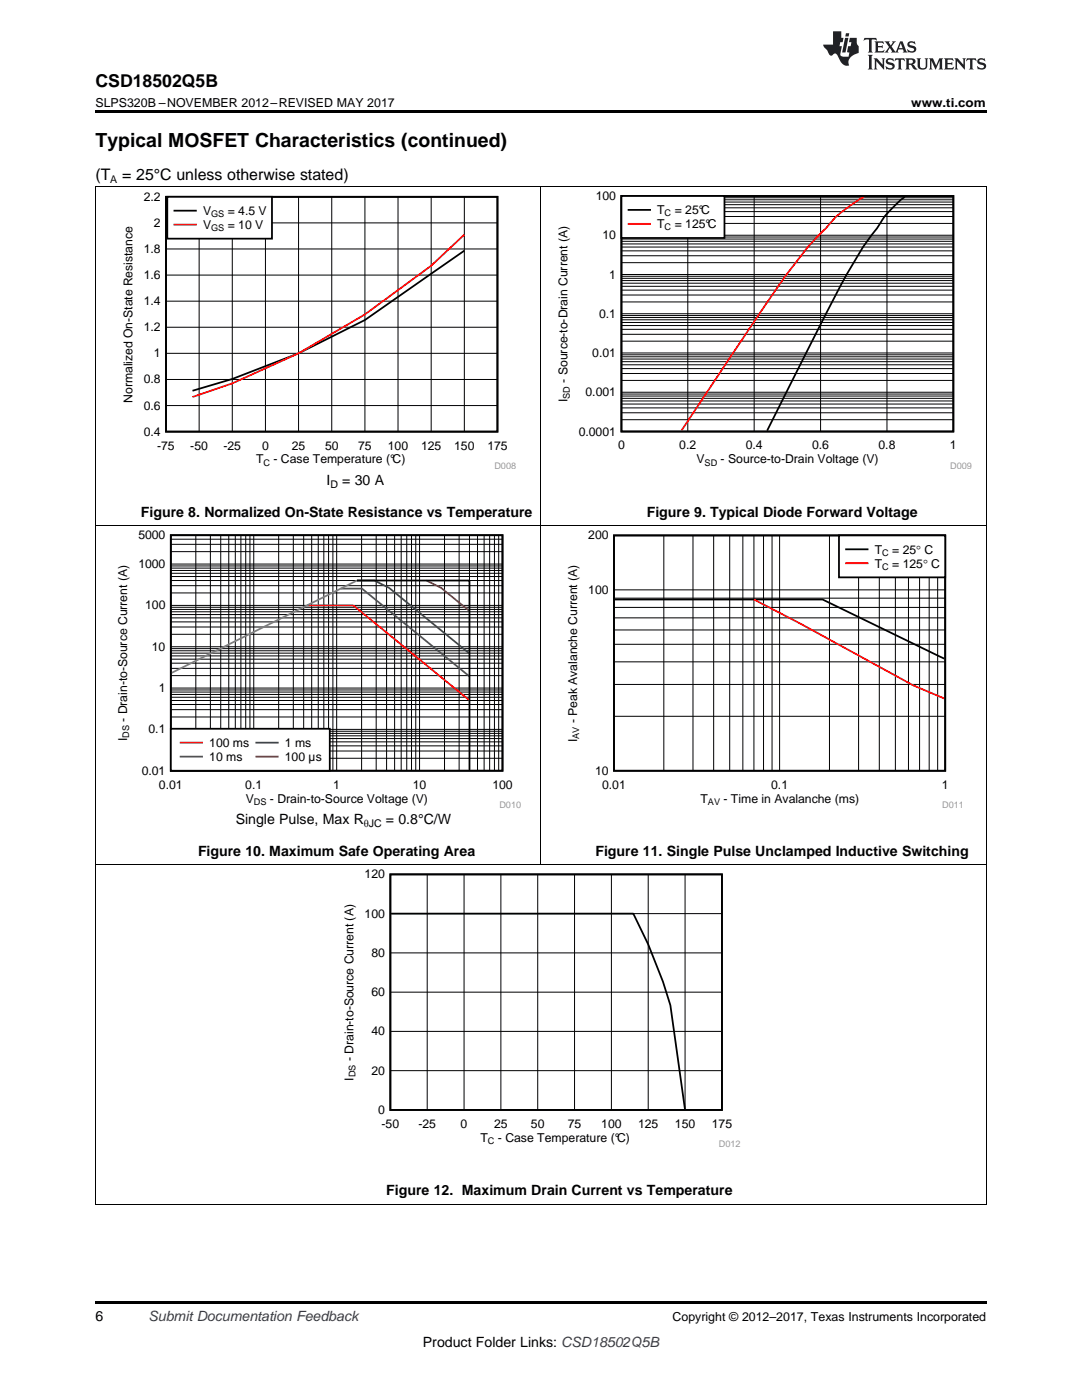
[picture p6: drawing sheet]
<svg xmlns="http://www.w3.org/2000/svg" width="216mm" height="279mm" viewBox="0 0 216 279" stroke-linecap="round" stroke-linejoin="round" font-family="sans-serif">
<path d="M19 240.3h.2zM196.7 240.3h.1zM19 259.7h177.8v.5h-177.8z" fill="#000"/>
<path d="M19.1 172.6v67.7M196.8 172.6v67.7M19 240.3h177.8" fill="none" stroke="#000" stroke-width=".2"/>
<path d="M68.2 173.6h79.5v55.4h-79.5z" fill-rule="evenodd" fill="#fff"/>
<path d="M77.9 174.5h66.2v47h-66.2zM78.1 182.3h48.3l2.9 6.2 3 7.4 1.5 4.7 2.9 20.7" fill="none" stroke="#000" stroke-width=".35"/>
<g fill="none" stroke="#000" stroke-width=".2">
<path d="M19.1 105v67.6M107.9 105v67.6M196.8 105v67.6M19 172.6h177.8M85.2 174.5v47M92.6 174.5v47M99.9 174.5v47M107.3 174.5v47M114.6 174.5v47M122 174.5v47M129.3 174.5v47M136.7 174.5v47"/>
<path d="M77.9 198h66.2M77.9 190.2h66.2M77.9 182.3h66.2M77.9 213.7h66.2M77.9 205.8h66.2"/>
</g>
<path d="M23 105.9h80.9v55.4h-80.9z" fill-rule="evenodd" fill="#fff"/>
<path d="M34.1 106.8h66.2v47h-66.2zM71.2 115.9h22.5v37.7" fill="none" stroke="#000" stroke-width=".35"/>
<g fill="none" stroke="#000" stroke-width=".2">
<path d="M34.1 118.3h66.2M34.1 116.9h66.2M34.1 115.9h66.2M34.1 115.1h66.2M34.1 114.4h66.2M34.1 113.9h66.2M34.1 113.4h66.2M34.1 112.9h66.2M34.1 112.6h66.2M34.1 110.1h66.2M34.1 108.6h66.2M34.1 107.6h66.2"/>
<path d="M39.1 106.8v47M42 106.8v47M44 106.8v47M45.6 106.8v47M47 106.8v47M48.1 106.8v47M49 106.8v47M49.9 106.8v47M50.6 106.8v47M55.6 106.8v47M58.5 106.8v47M60.6 106.8v47"/>
<path d="M62.2 106.8v47M63.5 106.8v47M64.6 106.8v47M65.6 106.8v47M66.4 106.8v47M67.2 106.8v47M72.2 106.8v47M75.1 106.8v47M77.1 106.8v47M78.7 106.8v47M80.1 106.8v47M81.2 106.8v47"/>
<path d="M82.1 106.8v47M83 106.8v47M83.7 106.8v47M88.7 106.8v47M91.6 106.8v47M93.7 106.8v47M95.3 106.8v47M96.6 106.8v47M97.7 106.8v47M98.7 106.8v47M99.5 106.8v47M34.1 139.8h66.2"/>
<path d="M34.1 139.2h66.2M34.1 138.6h66.2M34.1 138.1h66.2M34.1 137.7h66.2M34.1 137.3h66.2M34.1 134.8h66.2M34.1 133.4h66.2M34.1 132.4h66.2M34.1 131.6h66.2M34.1 130.9h66.2M34.1 130.3h66.2M34.1 129.9h66.2"/>
<path d="M34.1 129.5h66.2M34.1 129.1h66.2M34.1 126.6h66.2M34.1 125.1h66.2M34.1 124.1h66.2M34.1 123.3h66.2M34.1 122.6h66.2M34.1 122.1h66.2M34.1 121.6h66.2M34.1 121.2h66.2M34.1 120.8h66.2M34.1 151.3h66.2"/>
<path d="M34.1 149.9h66.2M34.1 148.9h66.2M34.1 148.1h66.2M34.1 147.4h66.2M34.1 146.8h66.2M34.1 146.4h66.2M34.1 145.9h66.2M34.1 145.6h66.2M34.1 143.1h66.2M34.1 141.6h66.2M34.1 140.6h66.2"/>
</g>
<path d="M61.3 120.8h9.1l.3 .2 23 18.8" fill="none" stroke="#f00" stroke-width=".35"/>
<path d="M68 117.5h4.2l21.5 17.5" fill="none" stroke="#295c75" stroke-width=".35"/>
<path d="M71.2 115.9h3.5l2.9 1.4 16.1 13.1" fill="none" stroke="#286b49" stroke-width=".35"/>
<path d="M85.1 115.9l2.9 1.4 5.7 4.6" fill="none" stroke="#9e3a3a" stroke-width=".35"/>
<path d="M71.2 115.9l-37 18.4" fill="none" stroke="#808080" stroke-width=".35"/>
<path d="M34.1 145.4h31.7v8.4h-31.7z" fill-rule="evenodd" fill="#fff"/>
<path d="M34.1 145.4h31.7v8.4h-31.7z" fill="none" stroke="#000" stroke-width=".35"/>
<path d="M36 148.2h4.3" fill="none" stroke="#f00" stroke-width=".35"/>
<path d="M36 151h4.3" fill="none" stroke="#295c75" stroke-width=".35"/>
<path d="M51.1 148.2h4.3" fill="none" stroke="#286b49" stroke-width=".35"/>
<path d="M51.1 151h4.3" fill="none" stroke="#9e3a3a" stroke-width=".35"/>
<path d="M112.8 105.9h79.2v55.4h-79.2z" fill-rule="evenodd" fill="#fff"/>
<path d="M122.5 106.9h66.1v46.9h-66.1zM122.7 119.6h41.4l24.3 11.8" fill="none" stroke="#000" stroke-width=".35"/>
<g fill="none" stroke="#000" stroke-width=".2">
<path d="M122.5 119.4h66.1M122.5 117.7h66.1M132.5 106.9v46.9M138.3 106.9v46.9M142.4 106.9v46.9M145.6 106.9v46.9M148.2 106.9v46.9M150.4 106.9v46.9M152.4 106.9v46.9M154.1 106.9v46.9M155.6 106.9v46.9M165.5 106.9v46.9"/>
<path d="M171.3 106.9v46.9M175.5 106.9v46.9M178.7 106.9v46.9M181.3 106.9v46.9M183.5 106.9v46.9M185.4 106.9v46.9M187.1 106.9v46.9M122.5 136.6h66.1M122.5 132.1h66.1M122.5 128.6h66.1M122.5 125.7h66.1M122.5 123.3h66.1"/>
<path d="M122.5 121.2h66.1M122.5 143h66.1"/>
</g>
<path d="M150.4 119.6l9.3 4.8 22.6 12.4 6.1 2.6" fill="none" stroke="#f00" stroke-width=".35"/>
<path d="M167.4 106.9h21.2v8.3h-21.2z" fill-rule="evenodd" fill="#fff"/>
<path d="M167.4 106.9h21.2v8.3h-21.2zM168.8 109.6h4.3" fill="none" stroke="#000" stroke-width=".35"/>
<path d="M168.8 112.4h4.3" fill="none" stroke="#f00" stroke-width=".35"/>
<path d="M19.1 37.2v67.8M107.9 37.2v67.8M196.8 37.2v67.8M19 104.9h177.8" fill="none" stroke="#000" stroke-width=".2"/>
<path d="M24.1 38.4h78.8v55.2h-78.8z" fill-rule="evenodd" fill="#fff"/>
<path d="M33.1 39.3h66.2v46.8h-66.2zM92.7 50l-19.9 13.9-13.2 6.6-13.2 5.1-8 2.4" fill="none" stroke="#000" stroke-width=".35"/>
<g fill="none" stroke="#000" stroke-width=".2">
<path d="M39.7 39.3v46.8M46.4 39.3v46.8M53 39.3v46.8M59.6 39.3v46.8M66.2 39.3v46.8M72.8 39.3v46.8M79.4 39.3v46.8M86 39.3v46.8M92.7 39.3v46.8M33.1 54.9h66.2M33.1 49.7h66.2M33.1 44.5h66.2"/>
<path d="M33.1 75.7h66.2M33.1 70.5h66.2M33.1 65.3h66.2M33.1 60.1h66.2M33.1 80.9h66.2"/>
</g>
<path d="M92.7 46.8l-6.7 6.2-13.2 9.7-13.2 7.8-13.2 6-8 2.7" fill="none" stroke="#f00" stroke-width=".35"/>
<path d="M33.4 39.3h20.9v8.3h-20.9z" fill-rule="evenodd" fill="#fff"/>
<path d="M33.4 39.3h20.9v8.3h-20.9zM34.8 42h4.3" fill="none" stroke="#000" stroke-width=".35"/>
<path d="M34.8 44.8h4.3" fill="none" stroke="#f00" stroke-width=".35"/>
<path d="M110.9 38.2h83v55.4h-83z" fill-rule="evenodd" fill="#fff"/>
<path d="M124 39.1h66.2v47h-66.2zM180.6 39.3l-.8 .6a18.1 18.1 0 0 0-4.8 5.7 58.9 58.9 0 0 0-7.3 11.5l-14.6 28.8" fill="none" stroke="#000" stroke-width=".35"/>
<g fill="none" stroke="#000" stroke-width=".2">
<path d="M124 39.9h66.2M124 39.5h66.2M137.2 39.1v47M150.5 39.1v47M163.7 39.1v47M177 39.1v47M124 58.9h66.2M124 57.9h66.2M124 57.1h66.2M124 56.5h66.2M124 56h66.2M124 55.5h66.2"/>
<path d="M124 55.1h66.2M124 54.8h66.2M124 52.4h66.2M124 51h66.2M124 50.1h66.2M124 49.3h66.2M124 48.7h66.2M124 48.2h66.2M124 47.7h66.2M124 47.3h66.2M124 46.9h66.2M124 44.6h66.2"/>
<path d="M124 43.2h66.2M124 42.2h66.2M124 41.5h66.2M124 40.8h66.2M124 40.3h66.2M124 79.5h66.2M124 79h66.2M124 78.6h66.2M124 78.3h66.2M124 75.9h66.2M124 74.5h66.2M124 73.6h66.2"/>
<path d="M124 72.8h66.2M124 72.2h66.2M124 71.7h66.2M124 71.2h66.2M124 70.8h66.2M124 70.4h66.2M124 68.1h66.2M124 66.7h66.2M124 65.7h66.2M124 65h66.2M124 64.4h66.2M124 63.8h66.2"/>
<path d="M124 63.4h66.2M124 63h66.2M124 62.6h66.2M124 60.3h66.2M124 83.8h66.2M124 82.4h66.2M124 81.4h66.2M124 80.6h66.2M124 80h66.2"/>
</g>
<path d="M172.4 39.3a24 24 0 0 0-7.6 6.3 61.8 61.8 0 0 0-9.5 11.5l-19.3 28.8" fill="none" stroke="#f00" stroke-width=".35"/>
<path d="M124 39.1h20.6v8.4h-20.6z" fill-rule="evenodd" fill="#fff"/>
<path d="M124 39.1h20.6v8.4h-20.6zM125.4 41.9h4.3" fill="none" stroke="#000" stroke-width=".35"/>
<path d="M125.4 44.7h4.3" fill="none" stroke="#f00" stroke-width=".35"/>
<path d="M19 37.2h177.8" fill="none" stroke="#000" stroke-width=".2"/>
<path d="M19 22h177.8v.5h-177.8z" fill="#000"/>
<g fill="#231f20">
<path d="M172.5 7.6l-.1 .5 .4-.2h.6v.1v2.1l-.2 .4h.9l-.2-.4v-2.1l.1-.1h.5l.5 .2-.2-.5zM174.5 8.3l.2 .3v1.5l-.2 .4h1.8l.2-.6a1.04 1.04 0 0 1-1.3 .2v-.7h.6l.3 .2v-.6l-.3 .2h-.6v-.6l.8-.1 .4 .3-.2-.5zM176.5 8.3l.9 1.1-.9 1.1h.8l-.2-.2 .4-.7 .5 .7-.2 .2h1.5l-.2-.2 .2-.4h.9l.1 .4-.2 .2h1l-.3-.3-.7-1.9h-.5l-.9 2-.8-1 .9-1h-.8l.1 .3-.4 .5-.3-.6 .1-.2zM179.7 8.6l.4 1h-.7zM181.3 8.4a.63 .63 0 0 0-.2 .7 .63 .63 0 0 0 .6 .4l.6 .2 .1 .2a.75 .75 0 0 1-.7 .4 .75 .75 0 0 1-.6-.5l.1 .7 .1-.1a1.11 1.11 0 0 0 1.5-.6 1.13 1.13 0 0 0-1.2-.8l-.1-.4a1.04 1.04 0 0 1 1.2 .2l-.2-.5-.2 .1-.4-.2zM173.2 10.9l.2 .4v2.2l-.2 .4h1l-.3-.4v-2.2l.3-.4zM174.3 11.6l.3 .4v1.5l-.3 .4h.8l-.2-.4v-1.3l1.5 1.7v-1.9l.2-.4h-.7l.2 .4v.9l-1.1-1.3zM177 11.8a.62 .62 0 0 0-.2 .7 .62 .62 0 0 0 .6 .4l.6 .1 .1 .3a.76 .76 0 0 1-.7 .3 .76 .76 0 0 1-.7-.4l.2 .7 .1-.1a1.11 1.11 0 0 0 1.5-.6 1.13 1.13 0 0 0-1.2-.8l-.1-.4a1.04 1.04 0 0 1 1.2 .2l-.2-.6-.2 .1-.5-.1zM178.7 11.6l-.2 .6a.61 .61 0 0 1 .8-.3v1.6l-.2 .4h.9l-.2-.4v-1.6a.63 .63 0 0 1 .7 .3l-.1-.6zM180.6 11.6l.3 .4v1.5l-.3 .4h1l-.2-.2-.1-.8 .6 .2a.76 .76 0 0 0 1.2 .7l-1-1a.58 .58 0 0 0 .6-.5 .58 .58 0 0 0-.5-.6zM181.4 11.9h.1a.45 .45 0 0 1 .5 .1 .45 .45 0 0 1 .1 .5l-.8 .2zM182.9 11.6l.2 .2a2.17 2.17 0 0 0 .3 1.9 .99 .99 0 0 0 1.6-.6v-1.1l.2-.4h-.7l.2 .2a1.92 1.92 0 0 1-.2 1.8 .6 .6 0 0 1-.9-.5v-1.1l.2-.4zM185.4 11.6l.2 .4v1.5l-.2 .4h.7l-.2-.4v-1.4l.8 1.8 .8-1.8v1.4l-.2 .4h.9l-.2-.4v-1.5l.2-.4h-.8l-.6 1.5-.6-1.5zM188.4 11.6l.2 .4v1.5l-.2 .4h1.8l.1-.6a1.04 1.04 0 0 1-1.2 .1v-.6h.5l.4 .2v-.6l-.4 .2h-.5v-.7h.8l.3 .3-.1-.6zM190.5 11.6l.2 .4v1.5l-.2 .4h.7l-.2-.4v-1.3l1.5 1.7v-1.9l.2-.4h-.7l.2 .4v.9l-1.1-1.3zM192.9 11.6l-.1 .6a.61 .61 0 0 1 .7-.3l.1 1.6-.3 .4h1l-.3-.4 .1-1.6a.63 .63 0 0 1 .7 .3l-.1-.6zM195.2 11.8a.62 .62 0 0 0-.2 .7 .62 .62 0 0 0 .6 .4l.6 .1 .1 .3a.76 .76 0 0 1-.7 .3 .76 .76 0 0 1-.6-.4l.1 .7 .1-.1a1.11 1.11 0 0 0 1.6-.6 1.13 1.13 0 0 0-1.3-.8l-.1-.4a1.04 1.04 0 0 1 1.2 .2l-.1-.6-.2 .1-.5-.1z"/>
<path d="M166.2 6.3v2.6h-1.9v.4l.8 .9a.91 .91 0 0 0 1 .8 .56 .56 0 0 1 .5-.3 .56 .56 0 0 1 .5 .3l.4 .8a1.53 1.53 0 0 0 1.9 1.2 1.54 1.54 0 0 1 1-2.1l.9-.3v-1.4a1.52 1.52 0 0 1-.4-1.6h-1.3l-.2 .8h.5l-.2 .8h-.5l-.1 1v.2l.4 .1-.2 .8a1.93 1.93 0 0 1-1.6-.3l.3-1.8h-.5l.2-.8h.4l.2-.8h-.4v-1.3zM168.6 7.6l-.6 2.9h.7l.6-2.9zM168.8 6.6l-.1 .7h.6l.2-.7z"/>
</g>
<text font-size="3.9" x="19" y="29.3">Typical MOSFET Characteristics (continued)</text>
<text font-size="3.5" x="19" y="17.3">CSD18502Q5B</text>
<g font-size="3.2">
<text x="19" y="36">(T</text>
<text x="24.4" y="36">= 25°C unless otherwise stated)</text>
</g>
<g font-size="2.8">
<text x="65.2" y="96.8">I</text>
<text x="68.3" y="96.8">= 30 A</text>
<text x="28.1" y="103.2">Figure 8. Normalized On-State Resistance vs Temperature</text>
<text x="129" y="103.2">Figure 9. Typical Diode Forward Voltage</text>
<text x="47" y="164.5">Single Pulse, Max R</text>
<text x="77" y="164.5">= 0.8°C/W</text>
<text x="39.5" y="170.9">Figure 10. Maximum Safe Operating Area</text>
<text x="118.8" y="170.9">Figure 11. Single Pulse Unclamped Inductive Switching</text>
<text x="77.1" y="238.6">Figure 12. Maximum Drain Current vs Temperature</text>
<text x="19" y="263.6">6</text>
<text x="84.4" y="268.9">Product Folder Links: CSD18502Q5B</text>
</g>
<text font-size="2.8" fill="#0000c8" x="29.6" y="263.6">Submit Documentation Feedback</text>
<g font-size="2.5">
<text x="19" y="21.4">SLPS320B –NOVEMBER 2012–REVISED MAY 2017</text>
<text x="181.8" y="21.4">www.ti.com</text>
<text x="134.2" y="263.6">Copyright © 2012–2017, Texas Instruments Incorporated</text>
</g>
<g font-size="2.4">
<text x="28.7" y="40.1">2.2</text>
<text x="118.9" y="39.9">100</text>
<text x="30.7" y="45.3">2</text>
<text x="40.5" y="42.9">V</text>
<text x="40.5" y="45.7">V</text>
<text x="45.4" y="42.9">= 4.5 V</text>
<text x="45.4" y="45.7">= 10 V</text>
<text x="120.2" y="47.7">10</text>
<text x="131.1" y="42.8">T</text>
<text x="131.1" y="45.5">T</text>
<text x="134.6" y="42.8">= 25°C</text>
<text x="134.6" y="45.5">= 125°C</text>
<text x="28.7" y="50.5">1.8</text>
<text x="28.7" y="55.7">1.6</text>
<text x="121.6" y="55.6">1</text>
<text x="28.7" y="60.9">1.4</text>
<text x="119.5" y="63.4">0.1</text>
<text x="28.7" y="66.1">1.2</text>
<text x="30.7" y="71.3">1</text>
<text x="118.2" y="71.2">0.01</text>
<text x="28.7" y="76.5">0.8</text>
<text x="113.3" y="76.4" transform="rotate(-90 113.3 76.4)">- Source-to-Drain Current (A)</text>
<text x="26.4" y="80.4" transform="rotate(-90 26.4 80.4)">Normalized On-State Resistance</text>
<text x="28.7" y="81.7">0.6</text>
<text x="113.3" y="80.3" transform="rotate(-90 113.3 80.3)">I</text>
<text x="116.8" y="79.1">0.001</text>
<text x="28.7" y="86.9">0.4</text>
<text x="31.4" y="89.7">-75</text>
<text x="38" y="89.7">-50</text>
<text x="44.6" y="89.7">-25</text>
<text x="52.3" y="89.7">0</text>
<text x="58.2" y="89.7">25</text>
<text x="64.9" y="89.7">50</text>
<text x="71.5" y="89.7">75</text>
<text x="77.4" y="89.7">100</text>
<text x="84" y="89.7">125</text>
<text x="90.6" y="89.7">150</text>
<text x="97.2" y="89.7">175</text>
<text x="115.5" y="86.9">0.0001</text>
<text x="123.3" y="89.7">0</text>
<text x="135.5" y="89.7">0.2</text>
<text x="148.8" y="89.7">0.4</text>
<text x="162" y="89.7">0.6</text>
<text x="175.3" y="89.7">0.8</text>
<text x="189.6" y="89.7">1</text>
<text x="51.1" y="92.5">T</text>
<text x="54.6" y="92.5">- Case Temperature (°C)</text>
<text x="139" y="92.5">V</text>
<text x="143.8" y="92.5">- Source-to-Drain Voltage (V)</text>
<text x="27.6" y="107.6">5000</text>
<text x="117.4" y="107.7">200</text>
<text x="27.6" y="113.4">1000</text>
<text x="174.5" y="110.5">T</text>
<text x="174.5" y="113.3">T</text>
<text x="178" y="110.5">= 25q</text>
<text x="178" y="113.3">= 125</text>
<text x="184.2" y="113.3">q</text>
<text x="184.5" y="110.5">C</text>
<text x="185.8" y="113.3">C</text>
<text x="117.4" y="118.5">100</text>
<text x="29" y="121.6">100</text>
<text x="30.3" y="129.9">10</text>
<text x="31.7" y="138.1">1</text>
<text x="25.4" y="148" transform="rotate(-90 25.4 148)">I</text>
<text x="25.4" y="144.1" transform="rotate(-90 25.4 144.1)">- Drain-to-Source Current (A)</text>
<text x="29.6" y="146.4">0.1</text>
<text x="41.8" y="149.1">100 ms</text>
<text x="56.9" y="149.1">1 ms</text>
<text x="115.2" y="148.1" transform="rotate(-90 115.2 148.1)">I</text>
<text x="115.2" y="144.3" transform="rotate(-90 115.2 144.3)">- Peak Avalanche Current (A)</text>
<text x="28.3" y="154.6">0.01</text>
<text x="41.8" y="151.9">10 ms</text>
<text x="56.9" y="151.9">100 µs</text>
<text x="118.7" y="154.6">10</text>
<text x="31.7" y="157.4">0.01</text>
<text x="48.9" y="157.4">0.1</text>
<text x="49" y="160.2">V</text>
<text x="53.9" y="160.2">- Drain-to-Source Voltage (V)</text>
<text x="66.5" y="157.4">1</text>
<text x="82.4" y="157.4">10</text>
<text x="98.2" y="157.4">100</text>
<text x="120.1" y="157.4">0.01</text>
<text x="139.8" y="160.2">T</text>
<text x="144.4" y="160.2">- Time in Avalanche (ms)</text>
<text x="153.9" y="157.4">0.1</text>
<text x="187.9" y="157.4">1</text>
<text x="72.8" y="175.3">120</text>
<text x="72.8" y="183.1">100</text>
<text x="74.1" y="191">80</text>
<text x="74.1" y="198.8">60</text>
<text x="74.1" y="206.6">40</text>
<text x="70.5" y="215.7" transform="rotate(-90 70.5 215.7)">I</text>
<text x="70.5" y="211.8" transform="rotate(-90 70.5 211.8)">- Drain-to-Source Current (A)</text>
<text x="74.1" y="214.5">20</text>
<text x="75.5" y="222.3">0</text>
<text x="76.1" y="225.1">-50</text>
<text x="83.5" y="225.1">-25</text>
<text x="91.9" y="225.1">0</text>
<text x="95.9" y="227.9">T</text>
<text x="98.6" y="225.1">25</text>
<text x="99.3" y="227.9">- Case Temperature (°C)</text>
<text x="106" y="225.1">50</text>
<text x="113.3" y="225.1">75</text>
<text x="120" y="225.1">100</text>
<text x="127.3" y="225.1">125</text>
<text x="134.7" y="225.1">150</text>
<text x="142" y="225.1">175</text>
</g>
<g font-size="2.1">
<text x="22" y="36.6">A</text>
<text x="65.9" y="97.4">D</text>
<text x="72.6" y="165.1">θJC</text>
</g>
<g font-size="1.8">
<text x="42.1" y="43.3">GS</text>
<text x="42.1" y="46.1">GS</text>
<text x="132.6" y="43.2">C</text>
<text x="132.6" y="46">C</text>
<text x="113.7" y="79.6" transform="rotate(-90 113.7 79.6)">SD</text>
<text x="52.6" y="92.9">C</text>
<text x="140.6" y="92.9">SD</text>
<text x="176" y="110.9">C</text>
<text x="176" y="113.7">C</text>
<text x="25.8" y="147.3" transform="rotate(-90 25.8 147.3)">DS</text>
<text x="115.6" y="147.4" transform="rotate(-90 115.6 147.4)">AV</text>
<text x="50.7" y="160.6">DS</text>
<text x="141.3" y="160.6">AV</text>
<text x="71" y="215" transform="rotate(-90 71 215)">DS</text>
<text x="97.4" y="228.3">C</text>
</g>
<g font-size="1.8" fill="#999">
<text x="98.7" y="93.5">D008</text>
<text x="189.6" y="93.5">D009</text>
<text x="99.7" y="161.2">D010</text>
<text x="188" y="161.2">D011</text>
<text x="143.4" y="228.9">D012</text>
</g>
</svg>
